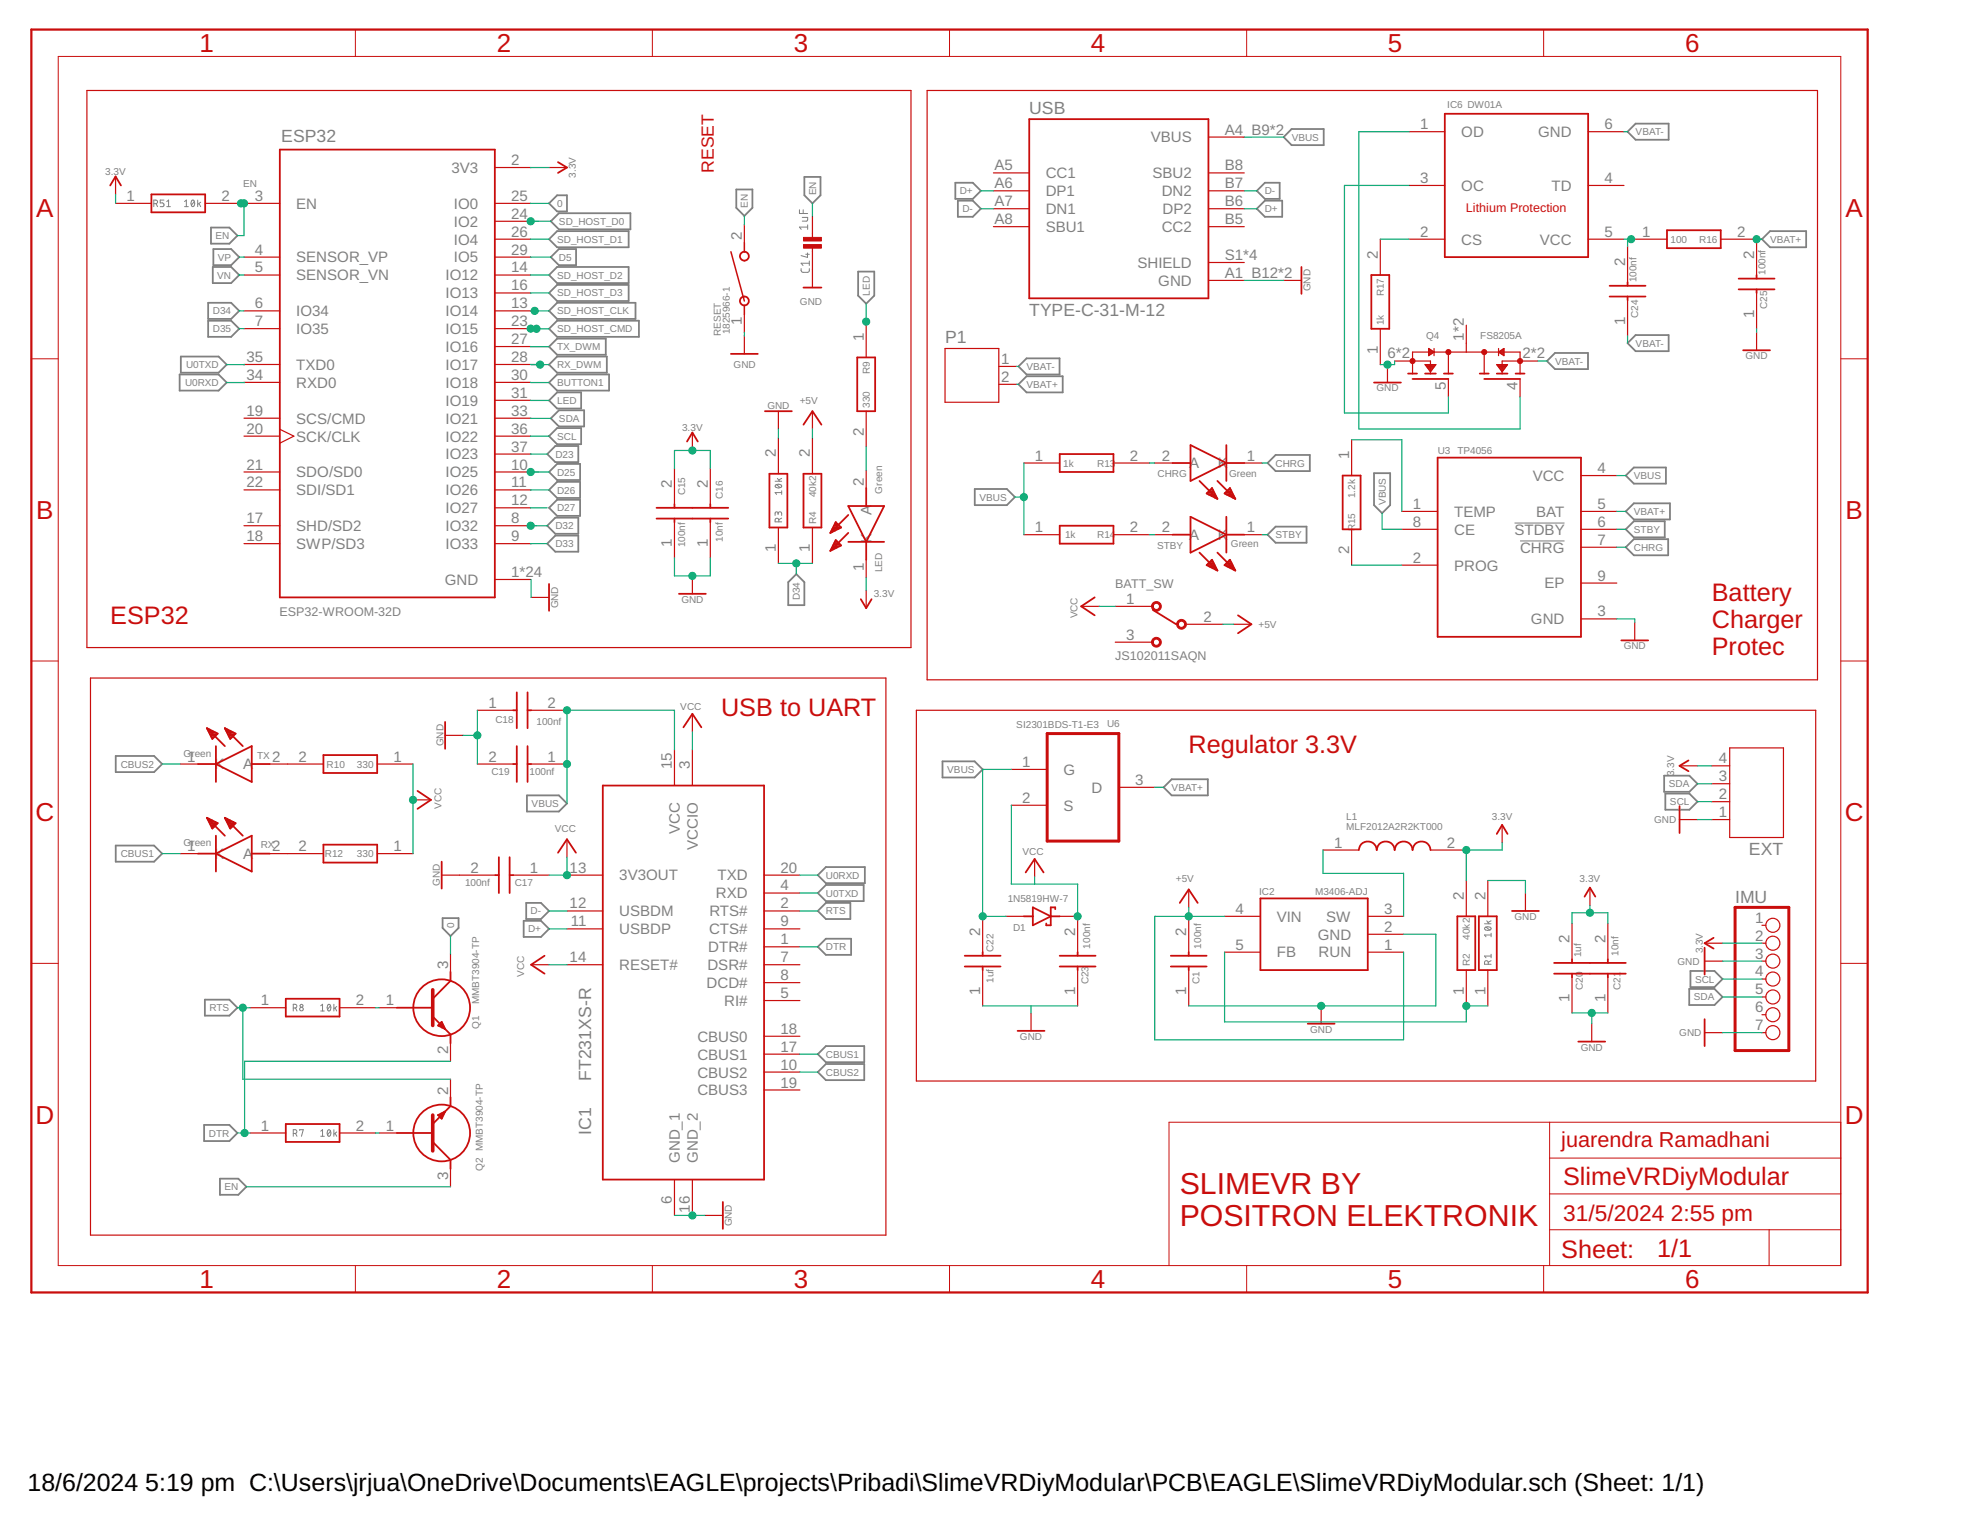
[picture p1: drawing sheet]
<svg xmlns="http://www.w3.org/2000/svg" width="279mm" height="216mm" viewBox="0 0 279 216" stroke-linecap="round" stroke-linejoin="round" font-family="sans-serif">
<g fill="none" stroke="#808080" stroke-width=".14">
<path d="M21.8 28.9h.4a.25 .25 0 0 0 .1-.3 .25 .25 0 0 0-.2-.2h-.3v.9M22.1 28.9l.2 .4M23.2 28.4h-.5v.4h.4l.1 .2-.1 .3h-.4M23.6 29.3h.6M23.6 28.6l.3-.2v.9M26.2 28.6l.2-.2v.9M26.2 29.3h.5M27.2 28.4h.1a.55 .55 0 0 1 0 .9l-.2-.3zM27.5 28.6l-.4 .5M28 28.4v.9M28.2 28.9l.2 .4M28.4 28.7l-.4 .3"/>
<path d="M113.3 29.7v.6h1.2M113.6 38.1v.4l.2 .1h.8l.1-.2v-.3M113.7 30.8h.8l-.1 .5h-.7M113.9 29.7v.6M114.2 36h.5M114.5 35.9v.6l-.9-.3M114.5 32.2h-1.2l.3 .3M114.5 31.9v.6M114.7 37v.6M114.7 37.3h-1.1l.2 .3M109.9 68.2h.9M109.9 68.8l.3-.1h.3l.3 .1v.1a.55 .55 0 0 1-.9 0z"/>
<path d="M110.1 68.7l.5 .4M110.2 67.8l.3 .4M110.3 72.8a.25 .25 0 0 1 .3-.2 .25 .25 0 0 1 .2 .2v.3M110.3 73v-.4h-.3l-.1 .5M110.4 74l-.1-.5h-.2l-.2 .1v.4h.9M110.8 69.8h-.9l.2 .3M110.8 69.6v.5M110.8 67.8l-.4 .3M110.8 73.4l-.4 .3M210.4 131h1M210.5 131.5l.4-.1a.33 .33 0 0 1 .4 .3l-.4 .2a.31 .31 0 0 1-.3-.1 .31 .31 0 0 1-.1-.3zM210.7 131.4l.5 .4"/>
<path d="M210.8 130.5l.3 .5M211 136.7l-.1-.5h-.4l-.1 .5h1M211.4 132.5h-1l.3 .3M211.4 132.3v.5M211.4 135.3v.5M211.4 130.5l-.5 .3M211.4 136.2l-.4 .2M211.4 135.5h-1l.3 .3M41.6 142.9h.4l.1-.2-.1-.2-.4-.1v.9M41.9 142.9l.2 .4M45.5 142.6l.2-.2v.9M45.5 143.3h.5"/>
<path d="M46.5 142.4h.1a.55 .55 0 0 1 0 .9l-.1-.1-.1-.3zM46.8 142.6l-.4 .5M47.3 142.4v.9M47.5 142.9l.2 .4M47.7 142.7l-.4 .3M41.6 160.7l.4-.1 .1-.2-.1-.2-.4-.1v1M41.9 160.7l.2 .4M42.5 160.3v-.2h.5l-.3 1M45.5 160.4l.2-.3v1M45.5 161.1h.5M46.5 160.2l.1-.1a.53 .53 0 0 1 0 1l-.2-.3v-.4zM46.8 160.4l-.4 .5"/>
<path d="M47.3 160.1v1M47.5 160.7l.2 .4M47.7 160.5l-.4 .3"/>
<circle cx="42.7" cy="143" r=".26"/>
<circle cx="42.7" cy="142.6" r=".21"/>
</g>
<path d="M214.7 74.1h7.1M215.5 76.7h6.3" fill="none" stroke="#808080" stroke-width=".15"/>
<g fill="none" stroke="#808080" stroke-width=".25">
<path d="M183.1 18.3h4.5v2.3h-4.5l-1.1-1.2zM231.9 17.5h4.6v2.3h-4.6l-1.2-1.1zM29.9 32.3h2.6l1.2 1.1-1.2 1.1h-2.6zM30.2 37.8h2.6l1.1 1.2-1.1 1.1h-2.6zM30.2 35.3h2.6l1.1 1.1-1.1 1.2h-2.6zM77.8 28.8l1.2-1.1h1.4v2.3h-1.4zM77.8 33.9l1.2-1.1h10.1v2.3h-10.1zM77.8 39l1.2-1.2h10.1v2.3h-10.1zM78.1 36.4l1.1-1.1h2.5v2.3h-2.5zM78.1 31.4l1.1-1.2h10.2v2.3h-10.2zM104.4 26.9h2.3v2.6l-1.2 1.1-1.1-1.1zM114 25.1h2.3v2.6l-1.1 1.1-1.2-1.1z"/>
<path d="M121.6 38.5h2.3v3.4l-1.1 1.2-1.2-1.2zM135.4 25.9h2.5l1.1 1.2-1.1 1.1h-2.5zM135.8 28.4h2.1l1.1 1.2-1.1 1.1h-2.1zM178.2 29.6l1.1-1.2h2.5v2.3h-2.5zM178.2 27.1l1.1-1.2h2.1v2.3h-2.1zM249.8 33.9l1.1-1.1h5.1v2.3h-5.1zM25.5 53.1h5.5l1.1 1.1-1.1 1.2h-5.5zM25.6 50.5h5.4l1.1 1.2-1.1 1.1h-5.4zM29.5 42.9h3.3l1.1 1.2-1.1 1.1h-3.3zM29.5 45.5h3.3l1.1 1.1-1.1 1.2h-3.3zM77.8 51.7l1.2-1.2h7v2.3h-7zM77.8 54.2l1.2-1.1h7.3v2.3h-7.3z"/>
<path d="M77.8 49.1l1.2-1.1h6.9v2.3h-6.9zM77.8 44.1l1.2-1.2h11.1v2.3h-11.1zM77.8 46.6l1.2-1.1h11.6v2.3h-11.6zM77.8 41.5l1.2-1.1h10.1v2.3h-10.1zM78.1 59.3l1.1-1.1h3.6v2.3h-3.6zM79 55.6h3.4v2.3h-3.4l-1.2-1.1zM144.4 51.9l1.1-1.1h4.7v2.3h-4.7zM144.4 54.5l1.1-1.2h5.1v2.3h-5.1zM219.3 51.2l1.1-1.2h4.7v2.3h-4.7zM230.7 48.6l1.2-1.1h4.6v2.3h-4.6zM77.6 74.5l1.1-1.1h3.3v2.3h-3.3zM77.6 64.4l1.1-1.2h3.3v2.3h-3.3z"/>
<path d="M77.6 77.1l1.1-1.2h3.3v2.3h-3.3zM77.8 66.9l1.2-1.1h3.2v2.3h-3.2zM77.8 69.4l1.2-1.1h3.2v2.3h-3.2zM77.8 72l1.2-1.2h3.2v2.3h-3.2zM77.8 61.8l1.2-1.1h3.4v2.3h-3.4zM138.2 69.3h4.5l1.2 1.2-1.2 1.1h-4.5zM180.8 74.7h4.4v2.2h-4.4l-1.1-1.1zM180.8 64.5h4.9v2.3h-4.9l-1.1-1.2zM194.8 67.1h2.3v4.5l-1.2 1.1-1.1-1.1zM230.5 67.4l1.1-1.1h4.6v2.3h-4.6zM230.5 75l1.1-1.1h4.4v2.3h-4.4zM230.5 77.6l1.1-1.2h4.9v2.3h-4.9z"/>
<path d="M230.5 72.5l1.1-1.1h5.1v2.2h-5.1zM111.7 82.5l1.2-1.1 1.1 1.1v3.3h-2.3zM16.4 119.9h5.4l1.2 1.1-1.2 1.2h-5.4zM16.4 107.2h5.4l1.2 1.1-1.2 1.2h-5.4zM74.7 112.8h4.5l1.2 1.1-1.2 1.1h-4.5zM133.6 107.9h4.6l1.1 1.2-1.1 1.1h-4.6zM165 111.6l1.1-1.1h5.1v2.3h-5.1zM235.9 110h3.6l1.1 1.1-1.1 1.1h-3.6zM236.1 112.5h3.4l1.1 1.1-1.1 1.2h-3.4zM62.7 130.2h2.3v1.4l-1.1 1.1-1.2-1.1zM74.2 130.5h2.5l1.1 1.2-1.1 1.1h-2.5zM74.6 128h2.1l1.1 1.1-1.1 1.2h-2.1z"/>
<path d="M115.9 129.1l1.2-1.1h3.4v2.3h-3.4zM115.9 134.2l1.2-1.1h3.5v2.3h-3.5zM115.9 126.6l1.2-1.1h5.3v2.2h-5.3zM115.9 124.1l1.2-1.2h5.5v2.3h-5.5zM239.6 137.6h3.4l1.2 1.2-1.2 1.1h-3.4zM28.9 159.5h3.6l1.2 1.1-1.2 1.2h-3.6zM29 141.7h3.5l1.2 1.2-1.2 1.1h-3.5zM115.9 149.4l1.2-1.1h5.4v2.3h-5.4zM115.9 152l1.2-1.2h5.4v2.3h-5.4zM239.5 140.2h3.5l1.2 1.1-1.2 1.2h-3.5zM31.2 167.1h2.6l1.1 1.1-1.1 1.2h-2.6z"/>
</g>
<g fill="none" stroke="#c90d0c" stroke-width=".17">
<path d="M12.3 12.8h116.8v79h-116.8zM131.4 12.8h126.2v83.6h-126.2zM171.3 19.4h5.1M199.7 18.7h5.1M225.1 18.7h5.1M16.4 28.8h5.1M16.4 25v2.6M29.1 28.8h5.1M34.6 28.8h5.1M34.6 36.4h5.1M34.6 39h5.1M70.1 23.7h5.1"/>
<path d="M70.1 28.8h5.1M70.1 33.9h5.1M70.1 36.4h5.1M70.1 39h5.1M70.1 31.4h5.1M77.8 23.7h2.6M105.5 31.9v2.5M115.2 30.6v3.3M115.2 34.9v5.9M140.8 27.1h5.1M140.8 24.5h5.1M140.8 32.1h5.1"/>
<path d="M140.8 29.6h5.1M171.3 27.1h5.1M171.3 24.5h5.1M171.3 32.1h5.1M171.3 29.6h5.1M171.3 37.2h5.1M171.3 39.8h5.1M182 39.8h2.5M195.7 33.9v5.1M199.7 33.9h5.1M199.7 26.3h5.1M225.1 33.9h5.1"/>
<path d="M225.1 26.3h5.1M230.7 34.9v5.1M231.2 33.9h5.1M243.9 33.9h5.1v5.1M34.6 44.1h5.1M34.6 46.6h5.1M34.6 51.7h5.1M34.6 54.2h5.1M34.6 59.3h5.1M70.1 44.1h5.1M70.1 46.6h5.1M70.1 41.5h5.1"/>
<path d="M70.1 49.1h5.1M70.1 51.7h5.1M70.1 54.2h5.1M70.1 56.7h5.1M70.1 59.3h5.1M105.5 44.6v2.5M105.5 47.6v2.6M110.3 58.3v2.5M115.2 58.3v2.5M122.8 45.6v5.1M122.8 58.3v5.1M134 49.4h7.6v7.6h-7.6z"/>
<path d="M141.6 51.9h2.5M141.6 54.5h2.5M195.7 46.6v5.1M196.7 51.7v2.5M197.7 51.2h5.1v1.8M200.2 53v-3.1h15.3v3.1M202 51.7h1.5l-.7 1zM202.1 51.8h1.3M202.2 51.9h1.1M202.3 52.1h1M202.4 52.2h.8M202.5 52.3h.6"/>
<path d="M202.5 50.4h.1M202.5 50.2h.3M202.5 50.1h.4M202.5 50h.6M202.5 49.8h.6M202.5 49.7h.4M202.5 49.5h.2M202.5 49.4h.1M202.5 49.4l.8 .5-.8 .5zM202.6 52.4h.4M202.7 52.6h.2M202.8 52.7h.1"/>
<path d="M203.3 49.4v1M205.3 49.9v3.1M205.3 53.7v2.6M207.9 46.1v3.8M210.4 49.9v3.1M212.2 51.7h1.5l-.8 1zM212.3 51.8h1.3M212.4 51.9h1.1M212.4 49.4v1M212.4 49.9l.8-.5v1zM212.5 52.1h.9M212.6 52.2h.7"/>
<path d="M212.6 50h.6M212.6 49.8h.6M212.7 52.3h.5M212.7 52.4h.4M212.8 50.1h.4M212.8 49.7h.4M212.8 52.6h.2M212.9 52.7h.1M213 50.2h.2M213 49.5h.2M213.1 50.4h.1M213.2 49.4h.1"/>
<path d="M215.5 53.7v2.6M218 51.2h-5.1v1.8M230.7 42.5v5.1M249 41.5v5.1M249 47.1v2.6M34.6 77.1h5.1M34.6 74.5h5.1M34.6 66.9h5.1M34.6 69.4h5.1M34.6 61.8h5.1M39.7 60.9l2 .9-2 1M70.1 77.1h5.1"/>
<path d="M70.1 74.5h5.1M70.1 66.9h5.1M70.1 69.4h5.1M70.1 72h5.1M70.1 61.8h5.1M70.1 64.4h5.1M95.6 66.4v5.1M95.6 74v5.1M98.1 61.3v2.6M100.7 66.4v5.1M100.7 74v5.1M110.3 62.1v5.1"/>
<path d="M110.3 74.8v5.1M115.2 62.1v5.1M115.2 74.8v5.1M122.8 66.7v2.5M122.8 79.4v2.5M145.1 65.6h5.1M145.1 75.8h5.1M157.8 65.6h5.1M157.8 75.8h5.1M163.7 65.6h2.5M163.7 75.8h2.5M176.4 65.6h2.5"/>
<path d="M176.4 75.8h2.5M191.6 62.3v5.1M191.6 75v5.1M198.7 72.5h5.1M198.7 75h5.1M224.1 72.5h5.1M224.1 67.4h5.1M224.1 75h5.1M224.1 77.6h5.1M12.8 96.1h112.8v79h-112.8zM70.1 82.1h5.1M75.3 84.7h2.5"/>
<path d="M98.1 81.6v2.6M122.8 83.7v2.5M153.3 86h2.5M158.1 86h5.1M158.1 91h5.1M168.3 88.5h5M174.9 88.5h2.5M198.7 80.1h5.1M224.1 87.7h5.1M224.1 82.7h5.1M231.7 88.2v2.6M25.5 108.3h2.6"/>
<path d="M38.2 108.3h7.6M53.5 108.3h5M58.5 113.4h2.6M63.1 104.2h2.5M67.7 100.7h5M67.7 108.3h5M75.3 100.7h5.1M75.3 108.3h5.1M80.4 119v2.5M95.6 106.3v5.1M98.1 101.2v2.5M98.1 106.3v5.1"/>
<path d="M129.9 100.7h127.5v52.5h-127.5zM143.4 109.1h5M143.4 114.2h5M158.6 111.6h5.1M212.9 116.9v2.6M238.1 116.2h2.5M238.1 108.6h2.5M242.7 111.1h2.5M242.7 113.6h2.5M242.7 116.2h2.5M242.7 108.6h2.5M245.2 106h7.6v12.7h-7.6z"/>
<path d="M25.5 121h2.6M38.2 121h7.6M53.5 121h5M62.6 124.1h7.6M63.9 135.2v2.6M72.7 124.1h5.1M75.3 136.8h2.5M80.4 129.1h5M80.4 136.8h5M80.4 131.7h5M80.4 124.1h5M108.3 134.2h5.1"/>
<path d="M108.3 129.1h5.1M108.3 126.6h5.1M108.3 136.8h5.1M108.3 139.3h5.1M108.3 131.7h5.1M108.3 124.1h5.1M139.3 129.9v5.1M139.3 137.5v5.1M142.6 129.9h2.5M146.7 121.8v2.5M150.2 129.9h2.6v5.1M152.8 137.5v5.1"/>
<path d="M168.5 126.1v2.5M168.5 129.9v5.1M168.5 137.5v5.1M173.6 129.9h5.1M173.6 135h5.1M187.5 120.5h5.1M193.9 129.9h5.1M193.9 135h5.1M193.9 132.4h5.1M202.8 120.5h5.1M207.9 124.8v5.1M207.9 137.5v5.1"/>
<path d="M210.9 124.8v5.1M210.9 137.5v5.1M216.2 126.6v2.5M222.8 130.9v5.1M222.8 138.5v5.1M225.4 125.8v2.6M227.9 130.9v5.1M227.9 138.5v5.1M241.6 133.7h2.6M241.6 136.2h2.6M249.8 131.2h.5M249.8 133.7h.5"/>
<path d="M249.8 136.2h.5M249.8 138.8h.5M35.4 142.9h5.1M48.1 142.9h5.1M53.7 142.9h2.6M63.9 147.9v2.6M63.9 153v2.5M108.3 141.8h5.1M108.3 152h5.1M108.3 149.4h5.1M108.3 146.9h5.1M108.3 154.5h5.1"/>
<path d="M146.2 143.6v2.5M187.3 142.6v2.5M225.6 145.1v2.6M241.6 146.4h2.6M249.8 141.3h.5M249.8 143.8h.5M249.8 146.4h.5M35.4 160.6h5.1M48.1 160.6h5.1M53.7 160.6h2.6M63.9 165.7v2.5M95.6 167.2v5.1"/>
<path d="M98.1 167.2v5.1M99.9 172.3h2.6"/>
<circle cx="251.3" cy="133.7" r=".99"/>
<circle cx="251.3" cy="138.8" r=".99"/>
<circle cx="251.3" cy="131.2" r=".99"/>
<circle cx="251.3" cy="136.3" r=".99"/>
<circle cx="251.3" cy="141.3" r=".99"/>
<circle cx="251.3" cy="146.4" r=".99"/>
<circle cx="251.3" cy="143.8" r=".99"/>
</g>
<g fill="none" stroke="#c90d0c" stroke-width=".25">
<path d="M145.9 16.9h25.4v25.4h-25.4zM204.8 16.1h20.3v20.3h-20.3zM15.6 26.3l.8-1.3 .7 1.3M21.5 27.6h7.6v2.5h-7.6zM39.7 21.2h30.4v63.5h-30.4zM79.1 23l1.3 .7-1.3 .8M184.5 37.8v3.9M194.4 39h2.5v7.6h-2.5zM236.3 32.6h7.6v2.6h-7.6zM246.5 39.5h5M249 39v.5M103.6 50.2h3.8"/>
<path d="M108.4 58.3h3.8M113.9 40.8h2.5M121.5 50.7h2.6v7.6h-2.6zM194.8 54.2h3.8M199.6 53h1.3M200.2 53.7h5.1M202 53h1.5M204.7 53h1.3M209.8 53h1.2M210.4 53.7h5.1M212.2 53h1.5M214.8 53h1.3"/>
<path d="M228.2 42h5.1M228.2 40.5h5.1M230.7 40v.5M230.7 42v.5M246.5 41h5M247.1 49.7h3.8M249 41v.5M93.1 73.5h10.1M93.1 72h10.1M95.6 71.5v.5M95.6 73.5v.5M97.4 62.6l.7-1.3 .8 1.3"/>
<path d="M100.7 71.5v.5M100.7 73.5v.5M109.1 67.2h2.5v7.6h-2.5zM113.9 67.2h2.5v7.6h-2.5zM113.9 60.2l1.3-1.9 1.2 1.9M117.8 75.4h.2M117.8 77.9h.4M117.9 75.2h.5M117.9 77.6h.7M118 75h.9M118 77.4h1M118.1 74.8h1.1"/>
<path d="M118.2 77.2h.9M118.2 74.5h.8M118.3 77h.6M118.3 74.3h.5M118.4 76.8h.3M118.4 74.1h.1M118.5 76.6l.7 .7-1.5 .8zM119.2 74.8l-.7-.8-.8 1.5M119.2 74.8l-1.5 .7M120.2 71.7h5.1l-2.5 5.1zM120.2 76.8h5.1M120.2 75.5l-2.5 2.6"/>
<path d="M120.2 73l-2.5 2.5M122.8 69.2v2.5M122.8 76.8v2.6M150.2 74.5h7.6v2.6h-7.6zM150.2 64.4h7.6v2.5h-7.6zM166.2 75.8h2.6M166.2 65.6h2.6M168.8 73.3l5 2.5-5 2.5zM168.8 63.1l5 2.5-5 2.6zM170 78.3l2.6 2.6M170 68.2l2.6 2.5M171 70l.8-.8 .8 1.5z"/>
<path d="M171.1 69.9h1M171.3 79.9h.8M171.3 70.1h1M171.3 69.7h.7M171.5 79.7h.4M171.6 69.4h.3M171.7 79.4h.1M171.7 70.3h.7M171.8 69.2h.1M172.2 70.5h.3M172.6 78.3l2.5 2.6M172.6 68.2l2.5 2.5"/>
<path d="M173.6 70l.7-.8 .8 1.5zM173.7 69.9h1M173.8 79.9h.8M173.8 63.1v5.1M173.8 73.3v5M173.8 75.8h2.6M173.8 65.6h2.6M173.8 70.1h1M173.9 69.7h.7M174.1 79.7h.4M174.1 69.4h.4M174.3 79.4h.1"/>
<path d="M174.3 70.3h.6M174.3 69.2h.1M174.7 70.5h.3M190.3 67.4h2.6v7.6h-2.6zM203.8 64.9h20.3v25.4h-20.3zM73.3 98.1v5.1M74.8 98.1v5.1M77.8 82.8v3.8M96.2 84.2h3.9M122 84.9l.8 1.3 .7-1.3M155.2 84.7l-1.9 1.3 1.9 1.2M163.4 86.5l3.3 2"/>
<path d="M171 80.1l.8-.7 .8 1.5zM171.1 80.1h1.1M171.4 80.3h.9M171.9 80.5h.5M172.3 80.8h.2M173.6 80.1l.7-.7 .8 1.5zM173.6 80.1h1.1M174 80.3h.8M174.4 80.5h.5M174.9 80.8h.1M175.5 87.2l1.9 1.3-1.9 1.3M229.8 90.8h3.8"/>
<path d="M28.1 108.3h2.5M29.3 103.2l2.6 2.6M29.3 103.2l1.6 .8-.8 .8zM29.3 115.9l2.6 2.6M29.3 115.9l1.6 .8-.8 .8zM29.4 103.4h.3M29.4 116.1h.3M29.5 116.3h.6M29.5 103.7h.7M29.6 116.5h.9M29.7 103.9h.9M29.7 116.8h1.1"/>
<path d="M29.8 104.1h1M29.9 104.3h.6M29.9 117h.7M30 117.2h.4M30 104.5h.3M30.1 117.4h.1M30.6 108.3l5.1-2.5v5zM30.6 105.8v5M30.6 118.5v5M31.9 103.2l2.5 2.6M31.9 103.2l1.5 .8-.8 .8zM31.9 115.9l2.5 2.6"/>
<path d="M31.9 115.9l1.5 .8-.8 .8zM32 103.4h.3M32 116.1h.2M32.1 116.3h.5M32.1 103.7h.6M32.2 116.5h.9M32.2 103.9h.9M32.3 116.8h1M32.3 104.1h1M32.4 104.3h.7M32.4 117h.7M32.5 117.2h.4"/>
<path d="M32.5 104.5h.4M32.6 117.4h.1M35.7 108.3h2.5M45.8 107h7.7v2.6h-7.7zM45.8 119.7h7.7v2.6h-7.7zM59.2 112.1l1.9 1.3-1.9 1.3M63.1 102.3v3.9M72.7 108.3h.6M72.7 100.7h.6M73.3 105.8v5M74.8 108.3h.5M74.8 105.8v5"/>
<path d="M74.8 100.7h.5M85.4 111.4h22.9v55.8h-22.9zM96.9 103.1l1.2-1.9 1.3 1.9M212.2 118.2l.7-1.3 .8 1.3M238.1 114.3v3.8M239.4 107.8l-1.3 .8 1.3 .7M28.1 121h2.5M30.6 121l5.1-2.5v5zM35.7 121h2.5M62.6 122.2v3.8M63.9 137.8v1.2l-2.6 2.6M70.2 124.1h.5"/>
<path d="M70.7 121.5v5.1M72.2 121.5v5.1M72.2 124.1h.5M77.2 135.5l-1.9 1.3 1.9 1.2M79.1 120.9l1.3-1.9 1.2 1.9M136.8 137h5M136.8 135.5h5M139.3 135v.5M139.3 137v.5M145.1 129.9h1.3M145.4 123.7l1.3-1.9 1.2 1.9M146.4 128.6l2.5 1.3-2.5 1.3z"/>
<path d="M148.9 129.9h1.3M149.6 128.9v-.3h-.7v2.6h-.6v-.3M150.2 137h5.1M150.2 135.5h5.1M152.8 135v.5M152.8 137v.5M166 137h5M166 135.5h5M167.2 128l1.3-1.9 1.3 1.9M168.5 135v.5M168.5 137v.5M178.7 127.4h15.2v10.1h-15.2z"/>
<path d="M192.6 120.5a1.27 1.27 0 0 1 1.3-1.2 1.27 1.27 0 0 1 1.3 1.2 1.27 1.27 0 0 1 1.2-1.2 1.27 1.27 0 0 1 1.3 1.2 1.27 1.27 0 0 1 1.3-1.2 1.27 1.27 0 0 1 1.2 1.2 1.27 1.27 0 0 1 1.3-1.2 1.27 1.27 0 0 1 1.3 1.2M206.6 129.9h2.5v7.6h-2.5zM209.6 129.9h2.6v7.6h-2.6zM214.3 129.1h3.8M220.3 138h10.2M220.3 136.5h10.2M222.8 136v.5M222.8 138v.5M224.6 127.1l.8-1.3 .7 1.3M227.9 136v.5M227.9 138v.5M241.6 134.3v3.9"/>
<path d="M242.9 132.9l-1.3 .8 1.3 .8M40.5 159.3h7.6v2.6h-7.6zM40.5 141.6h7.6v2.5h-7.6zM56.3 142.9h5M61.3 144.1l2.6 2.5v1.3M62.1 158.1l1-.5-.5 1zM62.1 158.1h.7M62.2 145.4h.7M62.3 145.2h.5M62.3 158.3h.4M62.5 145h.2M62.5 157.9h.5"/>
<path d="M62.5 158.5h.1M62.6 144.9l.5 1-1-.5zM62.6 145.6h.4M63 157.6h.1M63.1 145.9h.1M63.9 155.5v1.3l-2.6 2.5M144.3 146.1h3.8M185.4 145.1h3.8M223.7 147.7h3.8M241.6 144.5v3.8M56.3 160.6h5M61.3 161.9l2.6 2.5v1.3"/>
<path d="M102.5 170.4v3.8"/>
<circle cx="105.5" cy="36.3" r=".64"/>
<circle cx="105.5" cy="42.7" r=".63"/>
<circle cx="62.6" cy="142.9" r="4"/>
<circle cx="62.6" cy="160.6" r="4"/>
</g>
<g fill="#c90d0c" stroke="#c90d0c" stroke-width=".14">
<path d="M113.9 34.7h2.5v.5h-2.5z"/>
<path d="M113.9 33.7h2.5v.5h-2.5z"/>
</g>
<path d="M61.3 140.3v5.1M61.3 158.1v5.1" fill="none" stroke="#c90d0c" stroke-width=".51"/>
<g fill="#c90d0c" stroke="#c90d0c" stroke-width=".14">
<path d="M163.4 85.5a.69 .69 0 0 1 1.1 .1 .69 .69 0 0 1-.4 1 .69 .69 0 0 1-.9-.6h.3a.44 .44 0 0 1 .6-.4 .44 .44 0 0 1 .1 .7 .44 .44 0 0 1-.7-.2v-.1h-.3z" fill-rule="evenodd"/>
<path d="M163.4 90.6a.69 .69 0 0 1 1.1 0 .69 .69 0 0 1-.4 1.1 .69 .69 0 0 1-.9-.7h.3a.44 .44 0 0 1 .6-.3 .44 .44 0 0 1 .1 .7 .44 .44 0 0 1-.7-.2v-.2h-.3z" fill-rule="evenodd"/>
<path d="M167 88a.69 .69 0 0 1 1.1 .1 .69 .69 0 0 1-.4 1.1 .69 .69 0 0 1-.9-.7h.2a.44 .44 0 0 1 .7-.4 .44 .44 0 0 1 .1 .8 .44 .44 0 0 1-.7-.2l-.1-.2h-.2z" fill-rule="evenodd"/>
<circle cx="215.5" cy="51.2" r=".36"/>
<circle cx="210.4" cy="49.9" r=".36"/>
<circle cx="200.2" cy="51.2" r=".36"/>
<circle cx="205.3" cy="49.9" r=".36"/>
</g>
<g fill="none" stroke="#c90d0c" stroke-width=".14">
<path d="M8.3 8h252.6v171.4h-252.6zM50.4 4.2v3.8M92.5 4.2v3.8M134.6 4.2v3.8M176.7 4.2v3.8M218.8 4.2v3.8M4.4 50.9h3.9M260.9 50.9h3.9M4.4 93.7h3.9M260.9 93.7h3.9M4.4 136.6h3.9M260.9 136.6h3.9"/>
<path d="M219.7 159.1v20.3M260.9 159.1h-95.2v20.3M50.4 179.4v3.8M92.5 179.4v3.8M134.6 179.4v3.8M176.7 179.4v3.8M218.8 179.4v3.8M219.7 174.3h41.2M219.7 169.2h41.2M219.7 164.2h41.2M250.8 174.3v5.1"/>
</g>
<path d="M4.4 4.2h260.4v179h-260.4z" fill="none" stroke="#c90d0c" stroke-width=".32"/>
<path d="M148.4 104h10.2v15.2h-10.2zM246 128.6h7.6v20.3h-7.6z" fill="none" stroke="#c90d0c" stroke-width=".42"/>
<path d="M103.6 35.7l1.9 7M105.5 34.4v1.3M105.5 43.3v1.3" fill="none" stroke="#c90d0c" stroke-width=".21"/>
<g fill="none" stroke="#0dab76" stroke-width=".17">
<path d="M176.4 19.4h5.6M199.7 18.7h-7.1v42.1h22.9v-4.5M230.2 18.7h.5M16.4 27.6v1.2M33.9 36.4l.7 .1M34.6 28.8v4.6h-.9M34.6 39h-.7M34.7 28.8l-.5 .1M75.2 33.9h2.6M75.2 36.4h2.9M75.2 36.4v.1M75.2 33.9h.1"/>
<path d="M75.2 31.4h2.9M77.8 28.8l-2.6 .1M77.8 23.7l-2.6 .1M77.8 39h-2.6M105.5 30.6v1.3M115.2 28.8v1.8M139 29.6h1.8M139 27.1h1.8M176.4 39.8h5.6M176.4 29.6h1.8M176.4 27.1h1.8M195.7 33.9h4"/>
<path d="M199.7 26.3h-9.1v32.2h14.7v-2.2M230.2 33.9h1M230.7 33.9v1M249 33.9h.8M32.1 51.7h2.6M32.1 54.2h2.6M33.9 44.1h.7M33.9 44.1h.1M33.9 46.6h.7M33.9 46.6h.1M34.6 51.7h.1M34.6 54.2h.1"/>
<path d="M75.2 54.2h2.6M75.2 51.7h1.4M75.2 49.1h2.6M75.2 46.6h.1M75.2 54.2h.1M75.2 56.7l2.6 .1M75.2 59.3h2.9M75.2 44.1h2.6M75.2 46.6h2.6M75.2 41.5h2.6M75.2 41.5v.1M75.3 51.7h2.5"/>
<path d="M75.8 44.1h.1M76.1 46.6h.1M105.5 47.1v.5M122.8 43.1v2.5M144.1 54.5h.3M144.1 51.9h.3M197.7 51.2v.5h-2M218 51.2h1.3M230.7 47.6v1M249 46.6v.5M75.2 77.1h2.4M75.2 77.1h.1"/>
<path d="M75.2 69.4h2.6M75.2 69.4v.1M75.2 61.8h2.6M75.2 61.8h.1M75.2 74.5h2.4M75.2 66.9h2.7M77.6 72h-2.4M77.6 64.4h-2.4M95.6 66.4v-2.5h5.1v2.5M95.6 79.1v2.5h5.1v-2.5M110.3 60.8v1.3M110.3 79.9h4.9"/>
<path d="M112.9 79.9v1.5M115.2 60.8v1.3M122.8 63.4v3.3M143.9 70.5h1.2M145.1 65.6v10.2M162.9 75.8h.8M162.9 65.6h.8M178.9 75.8h.8M178.9 65.6h.8M191.6 62.3h7.1v10.2M195.9 72.7v2.3h2.8M229.2 67.4h1.3"/>
<path d="M229.2 75h1.3M229.2 77.6h1.3M229.2 72.5h1.3M75.3 82.1v2.6M122.8 81.9v1.8M155.8 86h2.3M173.3 88.5h1.6M191.6 80.1h7.1M229.2 87.7h2.5v.5M23 108.3h2.5M58.5 108.3v12.7M65.6 104.2h2.1"/>
<path d="M67.7 100.7v7.6M95.6 106.3v-5.6h-15.2v13.2M98.1 103.7v2.6M143.4 109.1h-4.1v20.8h3.3M143.4 114.2v11.1h9.4v4.6M163.7 111.6h1.3M212.9 119.5v1h-5v4.3M240.6 116.2h2.1M240.6 108.6h2.1M240.6 113.6h2.1M240.6 111.1h2.1M23 121h2.5"/>
<path d="M63.9 132.7v2.5M77.8 129.1h2.6M77.8 131.7h2.6M77.8 136.8h2.6M80.4 121.5v2.6h-2.6M113.4 129.1h2.5M113.4 134.2h2.5M113.4 126.6h2.5M113.4 124.1h2.5M146.7 124.3v1M168.5 128.6v1.3M173.6 135v9.9h34.3v-2.3h3"/>
<path d="M173.6 129.9h-9.9v17.5h35.3v-12.4M187.5 120.5v3.3h11.5v6.1M199 132.4h4.5v10.2h-35M210.9 124.8h5.3v1.8M222.8 130.9v-1.5h5.1v1.5M225.4 128.4v1M244.2 136.2h5.6M244.2 133.7h5.6M244.2 138.8h5.6M33.7 142.9h1.7M34.4 142.9v10.1h29.5M53.2 142.9h.5"/>
<path d="M63.9 150.5h-29.2v10.1h.7M113.4 149.4h2.5M113.4 152h2.5M139.3 142.6h13.5M146.2 142.6v1M222.8 143.6h5.1M225.6 143.6v1.5M244.2 146.4h5.6M244.2 141.3h5.6M34.9 168.2h29M53.2 160.6h.5M95.6 172.3h4.3"/>
</g>
<g fill="#0dab76" stroke="#0dab76" stroke-width=".14">
<circle cx="98.1" cy="81.6" r=".51"/>
<circle cx="67.7" cy="104.2" r=".51"/>
<circle cx="98.1" cy="172.3" r=".51"/>
<circle cx="196.7" cy="51.7" r=".51"/>
<circle cx="225.6" cy="143.6" r=".51"/>
<circle cx="187.3" cy="142.6" r=".51"/>
<circle cx="145.1" cy="70.5" r=".51"/>
<circle cx="80.4" cy="108.3" r=".51"/>
<circle cx="80.4" cy="100.7" r=".51"/>
<circle cx="139.3" cy="129.9" r=".51"/>
<circle cx="34.4" cy="142.9" r=".51"/>
<circle cx="34.7" cy="160.6" r=".51"/>
<circle cx="80.4" cy="124.1" r=".51"/>
<circle cx="58.5" cy="113.4" r=".51"/>
<circle cx="152.8" cy="129.9" r=".51"/>
<circle cx="98.1" cy="63.9" r=".51"/>
<circle cx="225.4" cy="129.4" r=".51"/>
<circle cx="207.9" cy="120.5" r=".51"/>
<circle cx="249" cy="33.9" r=".51"/>
<circle cx="231.2" cy="33.9" r=".51"/>
<circle cx="76.6" cy="51.7" r=".51"/>
<circle cx="112.9" cy="79.9" r=".51"/>
<circle cx="75.2" cy="74.5" r=".51"/>
<circle cx="75.2" cy="66.9" r=".51"/>
<circle cx="75.8" cy="44.1" r=".51"/>
<circle cx="76.1" cy="46.6" r=".51"/>
<circle cx="75.2" cy="46.6" r=".51"/>
<circle cx="34.2" cy="28.8" r=".51"/>
<circle cx="34.6" cy="28.8" r=".51"/>
<circle cx="122.8" cy="45.6" r=".51"/>
<circle cx="75.2" cy="31.4" r=".51"/>
<circle cx="168.5" cy="129.9" r=".51"/>
<circle cx="207.9" cy="142.6" r=".51"/>
</g>
<path d="M33.7 160.6h1" fill="none" stroke="#0dab76" stroke-width=".14"/>
<g font-size="4.3" fill="#c90d0c">
<text x="167.2" y="169.3">SLIMEVR BY</text>
<text x="167.2" y="173.8">POSITRON ELEKTRONIK</text>
</g>
<g font-size="3.7" fill="#c90d0c">
<text x="28.3" y="7.4">1</text>
<text x="70.4" y="7.4">2</text>
<text x="112.5" y="7.4">3</text>
<text x="154.6" y="7.4">4</text>
<text x="196.8" y="7.4">5</text>
<text x="238.9" y="7.4">6</text>
<text x="5.1" y="30.7">A</text>
<text x="261.6" y="30.7">A</text>
<text x="5.1" y="73.6">B</text>
<text x="261.6" y="73.6">B</text>
<text x="5" y="116.4">C</text>
<text x="261.5" y="116.4">C</text>
<text x="5" y="159.3">D</text>
<text x="261.5" y="159.3">D</text>
<text x="28.3" y="182.6">1</text>
<text x="70.4" y="182.6">2</text>
<text x="112.5" y="182.6">3</text>
<text x="154.6" y="182.6">4</text>
<text x="196.8" y="182.6">5</text>
<text x="238.9" y="182.6">6</text>
</g>
<g font-size="3.6" fill="#c90d0c">
<text x="15.6" y="88.5">ESP32</text>
<text x="242.7" y="85.2">Battery</text>
<text x="242.7" y="89">Charger</text>
<text x="242.7" y="92.8">Protec</text>
<text x="102.2" y="101.5">USB to UART</text>
<text x="168.5" y="106.8">Regulator 3.3V</text>
<text x="221.6" y="168">SlimeVRDiyModular</text>
<text x="221.3" y="178.3">Sheet:</text>
<text x="234.9" y="178.1">1/1</text>
</g>
<g font-size="3.5">
<text x="3.9" y="211.4">18/6/2024</text>
<text x="20.6" y="211.4">5:19 pm C:\Users\jrjua\OneDrive\Documents\EAGLE\projects\Pribadi\SlimeVRDiyModular\PCB\EAGLE\SlimeVRDiyModular.sch (Sheet: 1/1)</text>
</g>
<g font-size="3.2" fill="#c90d0c">
<text x="221.6" y="173.1">31/5/2024</text>
<text x="236.8" y="173.1">2:55 pm</text>
</g>
<text font-size="3.1" fill="#c90d0c" x="221.3" y="162.7">juarendra Ramadhani</text>
<g font-size="2.5" fill="#808080">
<text x="145.9" y="16.1">USB</text>
<text x="39.9" y="20.1">ESP32</text>
<text x="145.9" y="44.8">TYPE-C-31-M-12</text>
<text x="134" y="48.6">P1</text>
<text x="247.9" y="121.3">EXT</text>
<text x="246" y="128">IMU</text>
<text x="83.8" y="153.3" transform="rotate(-90 83.8 153.3)">FT231XS-R</text>
<text x="83.8" y="160.9" transform="rotate(-90 83.8 160.9)">IC1</text>
</g>
<text font-size="2.5" fill="#c90d0c" x="101.2" y="24.5" transform="rotate(-90 101.2 24.5)">RESET</text>
<g font-size="2.1" fill="#808080">
<text x="72.5" y="23.4">2</text>
<text x="163.2" y="20.2">VBUS</text>
<text x="173.6" y="19.1">A4_B9*2</text>
<text x="201.3" y="18.3">1</text>
<text x="207.2" y="19.4">OD</text>
<text x="218" y="19.4">GND</text>
<text x="227.5" y="18.3">6</text>
<text x="17.9" y="28.5">1</text>
<text x="31.4" y="28.5">2</text>
<text x="36.1" y="28.5">3</text>
<text x="42" y="29.6">EN</text>
<text x="64" y="24.5">3V3</text>
<text x="64.4" y="29.6">IO0</text>
<text x="72.5" y="28.5">25</text>
<text x="141" y="26.7">A6</text>
<text x="141" y="24.2">A5</text>
<text x="141" y="29.2">A7</text>
<text x="148.2" y="27.8">DP1</text>
<text x="148.2" y="25.3">CC1</text>
<text x="163.4" y="25.3">SBU2</text>
<text x="164.7" y="27.8">DN2</text>
<text x="173.6" y="29.2">B6</text>
<text x="173.6" y="24.2">B8</text>
<text x="173.6" y="26.7">B7</text>
<text x="201.3" y="25.9">3</text>
<text x="207.2" y="27">OC</text>
<text x="219.9" y="27">TD</text>
<text x="227.5" y="25.9">4</text>
<text x="64.4" y="32.1">IO2</text>
<text x="64.4" y="34.7">IO4</text>
<text x="72.5" y="31">24</text>
<text x="72.5" y="33.5">26</text>
<text x="105.2" y="34.1" transform="rotate(-90 105.2 34.1)">2</text>
<text x="141" y="31.8">A8</text>
<text x="148.2" y="32.9">SBU1</text>
<text x="148.2" y="30.4">DN1</text>
<text x="164.7" y="32.9">CC2</text>
<text x="164.8" y="30.4">DP2</text>
<text x="173.6" y="31.8">B5</text>
<text x="201.3" y="33.5">2</text>
<text x="207.2" y="34.7">CS</text>
<text x="218.3" y="34.7">VCC</text>
<text x="227.5" y="33.5">5</text>
<text x="232.8" y="33.5">1</text>
<text x="246.3" y="33.5">2</text>
<text x="36.1" y="36.1">4</text>
<text x="36.1" y="38.6">5</text>
<text x="42" y="37.2">SENSOR_VP</text>
<text x="42" y="39.7">SENSOR_VN</text>
<text x="63.2" y="39.7">IO12</text>
<text x="64.4" y="37.2">IO5</text>
<text x="72.5" y="38.6">14</text>
<text x="72.5" y="41.2">16</text>
<text x="72.5" y="36.1">29</text>
<text x="161.3" y="38">SHIELD</text>
<text x="164.2" y="40.5">GND</text>
<text x="173.6" y="36.9">S1*4</text>
<text x="173.6" y="39.4">A1_B12*2</text>
<text x="195.3" y="36.6" transform="rotate(-90 195.3 36.6)">2</text>
<text x="230.4" y="37.7" transform="rotate(-90 230.4 37.7)">2</text>
<text x="248.6" y="36.6" transform="rotate(-90 248.6 36.6)">2</text>
<text x="36.1" y="43.7">6</text>
<text x="36.1" y="46.2">7</text>
<text x="42" y="44.8">IO34</text>
<text x="42" y="47.4">IO35</text>
<text x="63.2" y="44.8">IO14</text>
<text x="63.2" y="42.3">IO13</text>
<text x="63.2" y="47.4">IO15</text>
<text x="72.5" y="43.7">13</text>
<text x="72.5" y="46.2">23</text>
<text x="105.2" y="46.1" transform="rotate(-90 105.2 46.1)">1</text>
<text x="230.4" y="46.1" transform="rotate(-90 230.4 46.1)">1</text>
<text x="248.6" y="45" transform="rotate(-90 248.6 45)">1</text>
<text x="35" y="53.9">34</text>
<text x="35" y="51.3">35</text>
<text x="42" y="52.4">TXD0</text>
<text x="63.2" y="49.9">IO16</text>
<text x="63.2" y="52.4">IO17</text>
<text x="72.5" y="48.8">27</text>
<text x="72.5" y="51.3">28</text>
<text x="72.5" y="53.9">30</text>
<text x="122.4" y="48.3" transform="rotate(-90 122.4 48.3)">1</text>
<text x="141.9" y="51.6">1</text>
<text x="195.3" y="50.1" transform="rotate(-90 195.3 50.1)">1</text>
<text x="196.7" y="50.8">6*2</text>
<text x="207.5" y="48.3" transform="rotate(-90 207.5 48.3)">1*2</text>
<text x="215.8" y="50.8">2*2</text>
<text x="35" y="58.9">19</text>
<text x="42" y="55">RXD0</text>
<text x="63.2" y="55">IO18</text>
<text x="63.2" y="57.5">IO19</text>
<text x="72.5" y="56.4">31</text>
<text x="72.5" y="58.9">33</text>
<text x="141.9" y="54.1">2</text>
<text x="205" y="55.3" transform="rotate(-90 205 55.3)">5</text>
<text x="215.1" y="55.3" transform="rotate(-90 215.1 55.3)">4</text>
<text x="35" y="61.5">20</text>
<text x="42" y="60.1">SCS/CMD</text>
<text x="42" y="62.6">SCK/CLK</text>
<text x="63.2" y="60.1">IO21</text>
<text x="63.2" y="62.6">IO22</text>
<text x="63.2" y="65.1">IO23</text>
<text x="72.5" y="61.5">36</text>
<text x="72.5" y="64">37</text>
<text x="110" y="64.8" transform="rotate(-90 110 64.8)">2</text>
<text x="114.8" y="64.8" transform="rotate(-90 114.8 64.8)">2</text>
<text x="122.4" y="61.8" transform="rotate(-90 122.4 61.8)">2</text>
<text x="146.7" y="65.3">1</text>
<text x="160.2" y="65.3">2</text>
<text x="164.7" y="65.3">2</text>
<text x="176.7" y="65.3">1</text>
<text x="191.3" y="65.1" transform="rotate(-90 191.3 65.1)">1</text>
<text x="35" y="66.6">21</text>
<text x="35" y="69.1">22</text>
<text x="42" y="67.7">SDO/SD0</text>
<text x="42" y="70.2">SDI/SD1</text>
<text x="63.2" y="67.7">IO25</text>
<text x="63.2" y="70.2">IO26</text>
<text x="72.5" y="66.6">10</text>
<text x="72.5" y="69.1">11</text>
<text x="72.5" y="71.6">12</text>
<text x="95.3" y="69.2" transform="rotate(-90 95.3 69.2)">2</text>
<text x="100.3" y="69.2" transform="rotate(-90 100.3 69.2)">2</text>
<text x="122.4" y="68.8" transform="rotate(-90 122.4 68.8)">2</text>
<text x="168.6" y="66.4">A</text>
<text x="172.6" y="66.4">K</text>
<text x="217.3" y="68.2">VCC</text>
<text x="226.5" y="67.1">4</text>
<text x="35" y="74.2">17</text>
<text x="35" y="76.7">18</text>
<text x="42" y="75.3">SHD/SD2</text>
<text x="42" y="77.8">SWP/SD3</text>
<text x="63.2" y="77.8">IO33</text>
<text x="63.2" y="75.3">IO32</text>
<text x="63.2" y="72.8">IO27</text>
<text x="72.5" y="76.7">9</text>
<text x="72.5" y="74.2">8</text>
<text x="95.3" y="77.5" transform="rotate(-90 95.3 77.5)">1</text>
<text x="100.3" y="77.5" transform="rotate(-90 100.3 77.5)">1</text>
<text x="123.5" y="77" transform="rotate(-90 123.5 77)">K</text>
<text x="123.5" y="73" transform="rotate(-90 123.5 73)">A</text>
<text x="146.7" y="75.4">1</text>
<text x="160.2" y="75.4">2</text>
<text x="164.7" y="75.4">2</text>
<text x="168.6" y="76.6">A</text>
<text x="172.6" y="76.6">K</text>
<text x="176.7" y="75.4">1</text>
<text x="200.3" y="72.1">1</text>
<text x="200.3" y="74.7">8</text>
<text x="206.1" y="73.3">TEMP</text>
<text x="206.1" y="75.8">CE</text>
<text x="214.7" y="75.8">STDBY</text>
<text x="217.8" y="73.3">BAT</text>
<text x="226.5" y="72.1">5</text>
<text x="226.5" y="74.7">6</text>
<text x="226.5" y="77.2">7</text>
<text x="63" y="82.9">GND</text>
<text x="72.5" y="81.8">1*24</text>
<text x="110" y="78.3" transform="rotate(-90 110 78.3)">1</text>
<text x="114.8" y="78.3" transform="rotate(-90 114.8 78.3)">1</text>
<text x="122.4" y="80.9" transform="rotate(-90 122.4 80.9)">1</text>
<text x="191.3" y="78.6" transform="rotate(-90 191.3 78.6)">2</text>
<text x="200.3" y="79.8">2</text>
<text x="206.1" y="80.9">PROG</text>
<text x="215.5" y="78.3">CHRG</text>
<text x="218.9" y="83.4">EP</text>
<text x="226.5" y="82.3">9</text>
<text x="159.6" y="85.6">1</text>
<text x="170.6" y="88.1">2</text>
<text x="217" y="88.5">GND</text>
<text x="226.5" y="87.4">3</text>
<text x="159.6" y="90.7">3</text>
<text x="69.2" y="100.3">1</text>
<text x="77.6" y="100.3">2</text>
<text x="26.5" y="108">1</text>
<text x="38.6" y="108">2</text>
<text x="42.3" y="108">2</text>
<text x="55.8" y="108">1</text>
<text x="69.2" y="108">2</text>
<text x="77.6" y="108">1</text>
<text x="30.4" y="109.1">K</text>
<text x="34.5" y="109.1">A</text>
<text x="95.3" y="109" transform="rotate(-90 95.3 109)">15</text>
<text x="97.8" y="109" transform="rotate(-90 97.8 109)">3</text>
<text x="144.9" y="108.7">1</text>
<text x="144.9" y="113.8">2</text>
<text x="150.8" y="109.8">G</text>
<text x="154.7" y="112.4">D</text>
<text x="160.9" y="111.3">3</text>
<text x="243.7" y="110.7">3</text>
<text x="243.7" y="113.3">2</text>
<text x="243.7" y="108.2">4</text>
<text x="96.4" y="118.2" transform="rotate(-90 96.4 118.2)">VCC</text>
<text x="150.8" y="114.9">S</text>
<text x="243.7" y="115.8">1</text>
<text x="26.5" y="120.6">1</text>
<text x="30.4" y="121.8">K</text>
<text x="34.5" y="121.8">A</text>
<text x="38.6" y="120.6">2</text>
<text x="42.3" y="120.6">2</text>
<text x="55.8" y="120.6">1</text>
<text x="66.7" y="123.7">2</text>
<text x="75.1" y="123.7">1</text>
<text x="80.7" y="123.7">13</text>
<text x="87.8" y="124.8">3V3OUT</text>
<text x="98.9" y="120.5" transform="rotate(-90 98.9 120.5)">VCCIO</text>
<text x="101.7" y="124.8">TXD</text>
<text x="110.6" y="123.7">20</text>
<text x="189.1" y="120.1">1</text>
<text x="205.1" y="120.1">2</text>
<text x="80.7" y="128.8">12</text>
<text x="80.9" y="131.3">11</text>
<text x="87.8" y="129.9">USBDM</text>
<text x="100.6" y="129.9">RTS#</text>
<text x="101.5" y="127.4">RXD</text>
<text x="110.6" y="128.8">2</text>
<text x="110.6" y="126.2">4</text>
<text x="110.6" y="131.3">9</text>
<text x="175.1" y="129.5">4</text>
<text x="181" y="130.7">VIN</text>
<text x="188" y="130.7">SW</text>
<text x="196.2" y="129.5">3</text>
<text x="207.5" y="127.6" transform="rotate(-90 207.5 127.6)">2</text>
<text x="210.6" y="127.6" transform="rotate(-90 210.6 127.6)">2</text>
<text x="248.8" y="130.8">1</text>
<text x="63.5" y="137.4" transform="rotate(-90 63.5 137.4)">3</text>
<text x="80.7" y="136.4">14</text>
<text x="87.8" y="132.4">USBDP</text>
<text x="87.8" y="137.5">RESET#</text>
<text x="100.3" y="137.5">DSR#</text>
<text x="100.4" y="135">DTR#</text>
<text x="100.5" y="132.4">CTS#</text>
<text x="110.6" y="133.9">1</text>
<text x="110.6" y="136.4">7</text>
<text x="138.9" y="132.6" transform="rotate(-90 138.9 132.6)">2</text>
<text x="152.4" y="132.6" transform="rotate(-90 152.4 132.6)">2</text>
<text x="168.1" y="132.6" transform="rotate(-90 168.1 132.6)">2</text>
<text x="175.1" y="134.6">5</text>
<text x="181" y="135.7">FB</text>
<text x="186.8" y="133.2">GND</text>
<text x="186.9" y="135.7">RUN</text>
<text x="196.2" y="134.6">1</text>
<text x="196.2" y="132.1">2</text>
<text x="222.5" y="133.7" transform="rotate(-90 222.5 133.7)">2</text>
<text x="227.6" y="133.7" transform="rotate(-90 227.6 133.7)">2</text>
<text x="248.8" y="133.3">2</text>
<text x="248.8" y="135.9">3</text>
<text x="37" y="142.5">1</text>
<text x="50.5" y="142.5">2</text>
<text x="54.7" y="142.5">1</text>
<text x="100.2" y="140.1">DCD#</text>
<text x="102.7" y="142.6">RI#</text>
<text x="110.6" y="141.5">5</text>
<text x="110.6" y="138.9">8</text>
<text x="138.9" y="141" transform="rotate(-90 138.9 141)">1</text>
<text x="152.4" y="141" transform="rotate(-90 152.4 141)">1</text>
<text x="168.1" y="141" transform="rotate(-90 168.1 141)">1</text>
<text x="207.5" y="141" transform="rotate(-90 207.5 141)">1</text>
<text x="210.6" y="141" transform="rotate(-90 210.6 141)">1</text>
<text x="222.5" y="142" transform="rotate(-90 222.5 142)">1</text>
<text x="227.6" y="142" transform="rotate(-90 227.6 142)">1</text>
<text x="248.8" y="138.4">4</text>
<text x="248.8" y="141">5</text>
<text x="248.8" y="143.5">6</text>
<text x="63.5" y="149.5" transform="rotate(-90 63.5 149.5)">2</text>
<text x="98.9" y="147.7">CBUS0</text>
<text x="110.6" y="149.1">17</text>
<text x="110.6" y="146.6">18</text>
<text x="248.8" y="146">7</text>
<text x="63.5" y="155.2" transform="rotate(-90 63.5 155.2)">2</text>
<text x="98.9" y="152.7">CBUS2</text>
<text x="98.9" y="150.2">CBUS1</text>
<text x="98.9" y="155.3">CBUS3</text>
<text x="110.6" y="151.6">10</text>
<text x="110.6" y="154.2">19</text>
<text x="37" y="160.3">1</text>
<text x="50.5" y="160.3">2</text>
<text x="54.7" y="160.3">1</text>
<text x="63.5" y="167.2" transform="rotate(-90 63.5 167.2)">3</text>
<text x="96.4" y="164.9" transform="rotate(-90 96.4 164.9)">GND_1</text>
<text x="98.9" y="164.9" transform="rotate(-90 98.9 164.9)">GND_2</text>
<text x="95.3" y="170.7" transform="rotate(-90 95.3 170.7)">6</text>
<text x="97.8" y="171.9" transform="rotate(-90 97.8 171.9)">16</text>
</g>
<text font-size="1.8" fill="#c90d0c" x="207.8" y="30.1">Lithium Protection</text>
<g font-size="1.8" fill="#808080">
<text x="158.1" y="83.4">BATT_SW</text>
<text x="39.6" y="87.3">ESP32-WROOM-32D</text>
<text x="158.1" y="93.6">JS102011SAQN</text>
</g>
<g font-size="1.4" fill="#808080">
<text x="205.2" y="15.4">IC6 DW01A</text>
<text x="183.1" y="19.9">VBUS</text>
<text x="231.9" y="19.2">VBAT-</text>
<text x="14.9" y="24.8">3.3V</text>
<text x="34.5" y="26.5">EN</text>
<text x="79" y="29.3">0</text>
<text x="81.6" y="25.2" transform="rotate(-90 81.6 25.2)">3.3V</text>
<text x="106" y="29.5" transform="rotate(-90 106 29.5)">EN</text>
<text x="115.7" y="27.7" transform="rotate(-90 115.7 27.7)">EN</text>
<text x="136.1" y="27.6">D+</text>
<text x="179.3" y="27.6">D-</text>
<text x="30.5" y="33.9">EN</text>
<text x="79" y="34.4">SD_HOST_D1</text>
<text x="79.2" y="31.9">SD_HOST_D0</text>
<text x="136.4" y="30.1">D-</text>
<text x="179.3" y="30.1">D+</text>
<text x="236.8" y="34.4">100</text>
<text x="240.9" y="34.4">R16</text>
<text x="250.9" y="34.4">VBAT+</text>
<text x="30.8" y="39.5">VN</text>
<text x="30.9" y="37">VP</text>
<text x="79" y="39.5">SD_HOST_D2</text>
<text x="79.2" y="37">D5</text>
<text x="123.3" y="41.9" transform="rotate(-90 123.3 41.9)">LED</text>
<text x="185.8" y="41.3" transform="rotate(-90 185.8 41.3)">GND</text>
<text x="232" y="40" transform="rotate(-90 232 40)">100nf</text>
<text x="250.3" y="39" transform="rotate(-90 250.3 39)">100nf</text>
<text x="30.2" y="44.6">D34</text>
<text x="30.2" y="47.1">D35</text>
<text x="79" y="44.6">SD_HOST_CLK</text>
<text x="79" y="42">SD_HOST_D3</text>
<text x="79" y="47.1">SD_HOST_CMD</text>
<text x="102.2" y="47.6" transform="rotate(-90 102.2 47.6)">RESET</text>
<text x="103.4" y="47.4" transform="rotate(-90 103.4 47.4)">1825966-1</text>
<text x="113.4" y="43.3">GND</text>
<text x="196.2" y="46.1" transform="rotate(-90 196.2 46.1)">1k</text>
<text x="196.2" y="42" transform="rotate(-90 196.2 42)">R17</text>
<text x="232.2" y="45.1" transform="rotate(-90 232.2 45.1)">C24</text>
<text x="250.5" y="43.8" transform="rotate(-90 250.5 43.8)">C25</text>
<text x="26.4" y="52.2">U0TXD</text>
<text x="79" y="52.2">RX_DWM</text>
<text x="79" y="49.6">TX_DWM</text>
<text x="104" y="52.2">GND</text>
<text x="123.3" y="53" transform="rotate(-90 123.3 53)">R9</text>
<text x="145.5" y="52.4">VBAT-</text>
<text x="202.2" y="48.1">Q4</text>
<text x="209.8" y="48.1">FS8205A</text>
<text x="220.4" y="51.7">VBAT-</text>
<text x="231.9" y="49.1">VBAT-</text>
<text x="247.4" y="50.9">GND</text>
<text x="26.2" y="54.7">U0RXD</text>
<text x="79" y="54.7">BUTTON1</text>
<text x="79" y="57.3">LED</text>
<text x="79.2" y="59.8">SDA</text>
<text x="108.8" y="58">GND</text>
<text x="113.4" y="57.3">+5V</text>
<text x="123.3" y="57.8" transform="rotate(-90 123.3 57.8)">330</text>
<text x="145.5" y="55">VBAT+</text>
<text x="195.1" y="55.5">GND</text>
<text x="78.7" y="64.9">D23</text>
<text x="79" y="62.3">SCL</text>
<text x="96.7" y="61.1">3.3V</text>
<text x="203.8" y="64.4">U3</text>
<text x="206.6" y="64.4">TP4056</text>
<text x="79" y="67.4">D25</text>
<text x="79" y="70">D26</text>
<text x="97.1" y="70.2" transform="rotate(-90 97.1 70.2)">C15</text>
<text x="102.5" y="70.7" transform="rotate(-90 102.5 70.7)">C16</text>
<text x="115.7" y="70.5" transform="rotate(-90 115.7 70.5)">40k2</text>
<text x="125.1" y="70" transform="rotate(-90 125.1 70)">Green</text>
<text x="138.8" y="71">VBUS</text>
<text x="150.7" y="66.2">1k</text>
<text x="155.5" y="66.2">R13</text>
<text x="164.1" y="67.7">CHRG</text>
<text x="174.2" y="67.7">Green</text>
<text x="180.8" y="66.2">CHRG</text>
<text x="192.1" y="70.6" transform="rotate(-90 192.1 70.6)">1.2k</text>
<text x="196.4" y="71.6" transform="rotate(-90 196.4 71.6)">VBUS</text>
<text x="231.6" y="67.9">VBUS</text>
<text x="78.7" y="75">D32</text>
<text x="78.7" y="77.6">D33</text>
<text x="79" y="72.5">D27</text>
<text x="97.1" y="77.6" transform="rotate(-90 97.1 77.6)">100nf</text>
<text x="102.5" y="76.8" transform="rotate(-90 102.5 76.8)">10nf</text>
<text x="115.7" y="74.3" transform="rotate(-90 115.7 74.3)">R4</text>
<text x="151" y="76.3">1k</text>
<text x="155.5" y="76.3">R14</text>
<text x="164" y="77.8">STBY</text>
<text x="174.5" y="77.6">Green</text>
<text x="180.8" y="76.3">STBY</text>
<text x="192.1" y="75.3" transform="rotate(-90 192.1 75.3)">R15</text>
<text x="231.6" y="75.6">STBY</text>
<text x="231.6" y="73">VBAT+</text>
<text x="125.1" y="81.1" transform="rotate(-90 125.1 81.1)">LED</text>
<text x="231.6" y="78.1">CHRG</text>
<text x="79.1" y="86.3" transform="rotate(-90 79.1 86.3)">GND</text>
<text x="96.6" y="85.5">GND</text>
<text x="113.4" y="85.1" transform="rotate(-90 113.4 85.1)">D34</text>
<text x="123.9" y="84.7">3.3V</text>
<text x="152.8" y="87.7" transform="rotate(-90 152.8 87.7)">VCC</text>
<text x="178.4" y="89">+5V</text>
<text x="230.2" y="92.1">GND</text>
<text x="96.4" y="100.7">VCC</text>
<text x="26" y="107.3">Green</text>
<text x="36.4" y="107.5">TX</text>
<text x="62.9" y="105.8" transform="rotate(-90 62.9 105.8)">GND</text>
<text x="70.2" y="102.5">C18</text>
<text x="76.1" y="102.7">100nf</text>
<text x="144.1" y="103.2">SI2301BDS-T1-E3</text>
<text x="156.9" y="103.1">U6</text>
<text x="17.1" y="108.8">CBUS2</text>
<text x="46.3" y="108.8">R10</text>
<text x="50.6" y="108.8">330</text>
<text x="69.7" y="109.8">C19</text>
<text x="75.1" y="109.8">100nf</text>
<text x="134.3" y="109.6">VBUS</text>
<text x="166.1" y="112.1">VBAT+</text>
<text x="236.6" y="111.6">SDA</text>
<text x="237.3" y="110" transform="rotate(-90 237.3 110)">3.3V</text>
<text x="26" y="120">Green</text>
<text x="62.6" y="114.7" transform="rotate(-90 62.6 114.7)">VCC</text>
<text x="75.4" y="114.4">VBUS</text>
<text x="78.7" y="118">VCC</text>
<text x="190.8" y="117.7">MLF2012A2R2KT000</text>
<text x="190.8" y="116.2">L1</text>
<text x="211.5" y="116.2">3.3V</text>
<text x="234.5" y="116.7">GND</text>
<text x="236.7" y="114.1">SCL</text>
<text x="17.1" y="121.5">CBUS1</text>
<text x="37" y="120.2">RX</text>
<text x="46.1" y="121.5">R12</text>
<text x="50.6" y="121.5">330</text>
<text x="62.3" y="125.6" transform="rotate(-90 62.3 125.6)">GND</text>
<text x="65.9" y="125.6">100nf</text>
<text x="73" y="125.6">C17</text>
<text x="117.1" y="124.6">U0RXD</text>
<text x="144.9" y="121.3">VCC</text>
<text x="166.7" y="125.1">+5V</text>
<text x="223.9" y="125.1">3.3V</text>
<text x="64.4" y="131.5" transform="rotate(-90 64.4 131.5)">0</text>
<text x="75.2" y="129.6">D-</text>
<text x="117.1" y="129.6">RTS</text>
<text x="117.1" y="127.1">U0TXD</text>
<text x="142.9" y="127.9">1N5819HW-7</text>
<text x="143.6" y="131.9">D1</text>
<text x="178.5" y="126.8">IC2</text>
<text x="186.4" y="126.8">M3406-ADJ</text>
<text x="214.7" y="130.4">GND</text>
<text x="74.9" y="132.2">D+</text>
<text x="117.1" y="134.7">DTR</text>
<text x="140.8" y="135" transform="rotate(-90 140.8 135)">C22</text>
<text x="154.5" y="134.5" transform="rotate(-90 154.5 134.5)">100nf</text>
<text x="170.3" y="134.5" transform="rotate(-90 170.3 134.5)">100nf</text>
<text x="208.4" y="137" transform="rotate(-90 208.4 137)">R2</text>
<text x="208.4" y="133.2" transform="rotate(-90 208.4 133.2)">40k2</text>
<text x="224.1" y="135.7" transform="rotate(-90 224.1 135.7)">1uf</text>
<text x="229.4" y="135.5" transform="rotate(-90 229.4 135.5)">10nf</text>
<text x="237.8" y="136.7">GND</text>
<text x="241.4" y="135.2" transform="rotate(-90 241.4 135.2)">3.3V</text>
<text x="29.7" y="143.4">RTS</text>
<text x="67.9" y="142.3" transform="rotate(-90 67.9 142.3)">MMBT3904-TP</text>
<text x="74.3" y="138.5" transform="rotate(-90 74.3 138.5)">VCC</text>
<text x="140.8" y="139.3" transform="rotate(-90 140.8 139.3)">1uf</text>
<text x="154.3" y="139.5" transform="rotate(-90 154.3 139.5)">C23</text>
<text x="170" y="139.5" transform="rotate(-90 170 139.5)">C1</text>
<text x="224.4" y="140.3" transform="rotate(-90 224.4 140.3)">C20</text>
<text x="229.7" y="140.3" transform="rotate(-90 229.7 140.3)">C21</text>
<text x="240.1" y="141.8">SDA</text>
<text x="240.3" y="139.3">SCL</text>
<text x="67.9" y="145.9" transform="rotate(-90 67.9 145.9)">Q1</text>
<text x="117.1" y="150">CBUS1</text>
<text x="144.6" y="147.4">GND</text>
<text x="185.7" y="146.4">GND</text>
<text x="224.1" y="148.9">GND</text>
<text x="238" y="146.9">GND</text>
<text x="117.1" y="152.5">CBUS2</text>
<text x="29.6" y="161.1">DTR</text>
<text x="68.4" y="166" transform="rotate(-90 68.4 166)">Q2 MMBT3904-TP</text>
<text x="31.8" y="168.7">EN</text>
<text x="103.7" y="173.9" transform="rotate(-90 103.7 173.9)">GND</text>
</g>
</svg>
